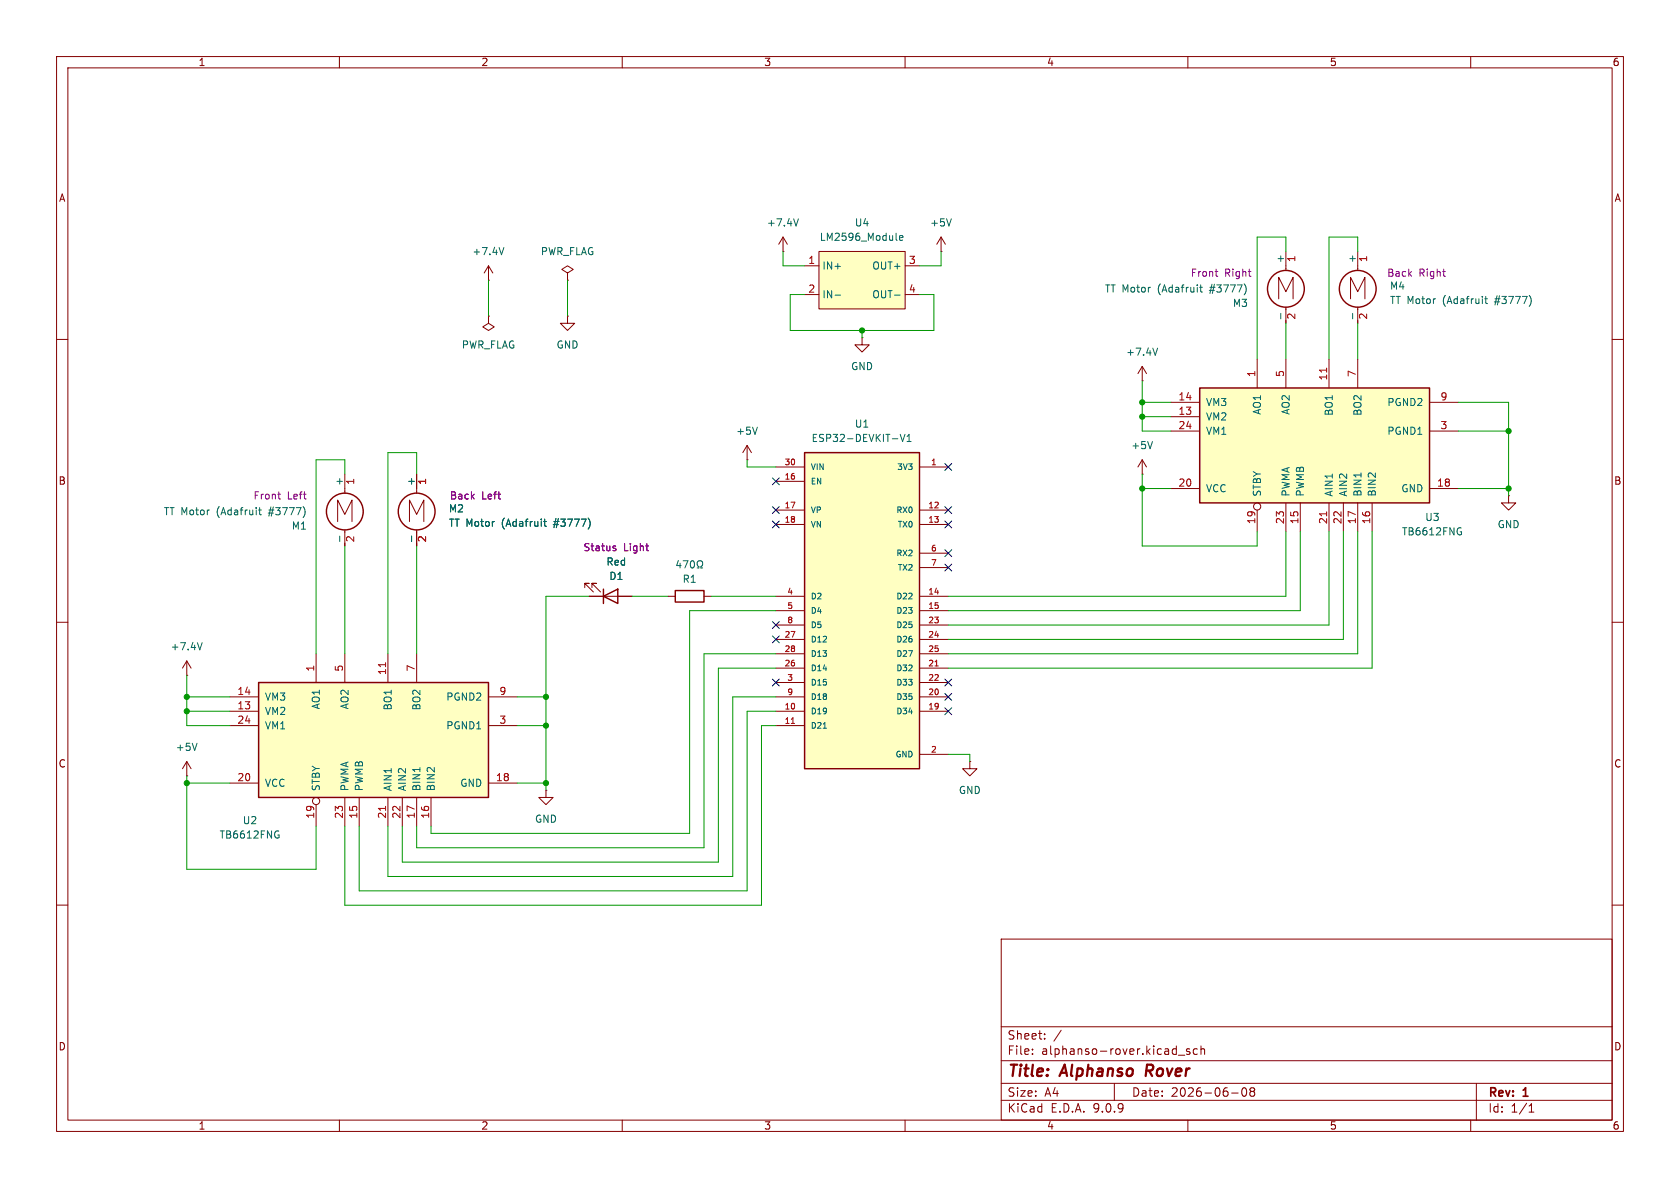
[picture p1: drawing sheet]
<svg xmlns="http://www.w3.org/2000/svg" width="297mm" height="210mm" viewBox="0 0 297 210" stroke-linecap="round" stroke-linejoin="round" font-family="sans-serif">
<g fill="none" stroke="#840000" stroke-width=".18">
<path d="M10 10h277v190h-277zM12 12h273v186h-273zM60 10v2M110 10v2M160 10v2M210 10v2M260 10v2M138.4 44.5h.1M138.4 41.9l-.7 1.3M138.4 41.9l.8 1.3M138.4 41.9v2.6M226.1 52.8v-3.8l1.2 2.6 1.3-2.6v3.8"/>
<path d="M227.3 44.5v3.3M227.3 54.3v2.9M238.8 52.8v-3.8l1.2 2.6 1.3-2.6v3.8M240 44.5v3.3M240 54.3v2.9M10 60h2M132.1 78.7l-.8 1.3M132.1 78.7l.7 1.3M132.1 78.7v2.6M201.9 67.3h.1M201.9 64.8l-.7 1.2M201.9 64.8l.8 1.2"/>
<path d="M201.9 64.8v2.5M285 60h2M132.1 81.3h.1M201.9 83.8h.1M201.9 81.3v2.5M201.9 81.3l-.7 1.3M201.9 81.3l.8 1.3M266.7 87.6v1.3h1.3l-1.3 1.3-1.3-1.3h1.3M266.7 87.6h.1M10 110h2M103.4 103.9v-.8h.7h-.7l1.5 1.5M104.1 105.4h7.7"/>
<path d="M104.6 103.9v-.8h.8h-.8l1.6 1.5M118.1 105.4h1.3M124.5 105.4h1.2M285 110h2M33 137.2h.1M33 134.6l-.7 1.3M33 134.6l.8 1.3M33 134.6v2.6M96.5 139.7v1.3h1.3l-1.3 1.2-1.3-1.2h1.3M96.5 139.7h.1M171.4 134.6v1.3h1.3l-1.3 1.3-1.2-1.3h1.2M171.4 134.6h.1"/>
<path d="M10 160h2M177 166h108v32h-108zM285 160h2M60 198v2M110 198v2M160 198v2M177 194.5h108M177 191.5h108M177 187.5h108M177 181.5h108M182.5 186.3v.1M182.5 185.5v.1"/>
<path d="M184.7 183.6v.1M184.7 182.8v.1M187.6 182.1l-1.3 2M197 191.5v3M208.3 186.5h1.2M210 198v2M210.3 185.5l-.3-.1-.3 .2 .1 .2 .5 .2v.3h-.6M211.7 185.5l-.5-.1-.2 .3v.4l.1 .2h.6M212.3 185.5l.2-.1 .4 .1 .1 .9M212.3 184.9v1.5M217.7 193.2h1.2M219.7 192.4l.2-.1a.81 .81 0 0 1 .6 .6 .81 .81 0 0 1-.3 .8l-.2 .1a.81 .81 0 0 1-.3-1.4z"/>
<path d="M221.2 192.9l-.2-.2 .2-.4 .5 .1 .1 .2-.3 .3M221.2 192.9l-.2 .3v.5l.2 .1 .5-.1 .1-.2-.1-.4-.2-.2M221.2 192.9h.3M260 198v2M261 191.5v6.5M270.3 196.6h.9M270.3 195.5l.4-.4v1.5"/>
</g>
<path d="M202.8 188.2l-.3 2" fill="none" stroke="#840000" stroke-width=".4"/>
<g fill="none" stroke="#840000" stroke-width=".25">
<path d="M106.7 105.4l2.5-1.3v2.6zM106.7 104.1v2.6M119.4 104.4h5.1v2h-5.1z"/>
<circle cx="227.3" cy="51.1" r="3.3"/>
<circle cx="240" cy="51.1" r="3.3"/>
</g>
<g fill="none" stroke="#006464" stroke-width=".18">
<path d="M141.2 38.7l-.5 1.2M212.1 50.8h.5M212.3 50.4v1.1l.3 .1M220.1 50.4l.2 .6-.2 .9M226.4 55.4v1M239.1 55.4v1M262.5 52.8h.5M262.7 52.4v1.1l.3 .2M270.5 52.5l.2 .6-.2 .8M133.9 75.5l-.4 1.3M203.7 78l-.4 1.3M204.7 61.5l-.5 1.3"/>
<path d="M119.9 99.1l-.3 .9h.8M120.2 99.6v.8M120.8 99.1h.8l-.5 1.3M122.2 99.3l.1-.2a.68 .68 0 0 1 .5 .7 .68 .68 0 0 1-.5 .6l-.1-.1-.2-.4zM123.3 100.4h.3v-.2a.54 .54 0 0 1-.3-.8 .54 .54 0 0 1 .7-.2 .58 .58 0 0 1-.1 1v.2h.3M34.8 131.4l-.4 1.3"/>
</g>
<path d="M214.8 48h.5M215.1 48.8h.2M108.5 96.9l.3 .1 .1 .2-.2 .2h-.2M108.5 96.5l.3 .1M114.2 96.5h.5M114.5 97.4h.2" fill="none" stroke="#840084" stroke-width=".18"/>
<path d="M45.7 120.7h40.7v20.3h-40.7z" fill="#ffffc2"/>
<path d="M45.7 120.7h40.7v20.3h-40.7z" fill="none" stroke="#840000" stroke-width=".25"/>
<g fill="none" stroke="#840000" stroke-width=".18">
<path d="M86.4 49.5h.1M86.4 55.9v1.3l-1.1 .6 1.1 .6 1-.6-1-.6M86.4 55.9h.1M86.4 47l-.8 1.3M86.4 47l.7 1.3M86.4 47v2.5M100.3 48.3l1-.7-1-.6-1 .6 1 .7v1.2M100.3 49.5h.1M55.9 115.6v5.1M61 115.6v5.1M68.6 115.6v5.1M73.7 115.6v5.1"/>
<path d="M40.6 138.4h5.1M40.6 128.3h5.1M40.6 125.7h5.1M40.6 123.2h5.1M86.4 138.4h5M86.4 128.3h5M86.4 123.2h5M55.9 142.2v3.9M61 141v5.1M63.5 141v5.1M68.6 141v5.1M71.1 141v5.1"/>
<path d="M73.7 141v5.1M76.2 141v5.1"/>
<circle cx="55.9" cy="141.6" r=".63"/>
</g>
<path d="M68.2 117.1v.8M68.2 142.5v.8" fill="none" stroke="#a90000" stroke-width=".18"/>
<path d="M89.1 43.8l-.4 1.2M74.2 135.7v.7M49 146.9h.3M49.1 147.6h.2v.4l-.2 .2" fill="none" stroke="#006464" stroke-width=".18"/>
<path d="M142.2 80h20.4v55.9h-20.4z" fill="#ffffc2"/>
<g fill="none" stroke="#840000" stroke-width=".25">
<path d="M142.2 80h20.4v55.9h-20.4z"/>
<circle cx="61" cy="90.4" r="3.3"/>
<circle cx="73.7" cy="90.4" r="3.3"/>
</g>
<g fill="none" stroke="#840000" stroke-width=".18">
<path d="M100.3 55.9v1.3h1.3l-1.3 1.2-1.2-1.2h1.2M100.3 55.9h.1M152.4 59.7v1.3h1.3l-1.3 1.2-1.3-1.2h1.3M152.4 59.7h.1M166.4 44.5h.1M166.4 41.9l-.8 1.3M166.4 41.9l.7 1.3M166.4 41.9v2.6M59.7 92.2v-3.8l1.3 2.5 1.2-2.5v3.8M61 83.8v3.4M61 93.7v2.8M72.4 92.2v-3.8l1.3 2.5 1.2-2.5v3.8"/>
<path d="M73.7 83.8v3.4M73.7 93.7v2.8M137.2 82.6h5M137.2 85.1h5M137.2 90.2h5M137.2 92.7h5M162.6 82.6h5M162.6 90.2h5M162.6 92.7h5M162.6 97.8h5M33 119.4h.1M33 116.8l-.7 1.3"/>
<path d="M33 116.8l.8 1.3M33 116.8v2.6M137.2 105.4h5M137.2 108h5M137.2 110.5h5M137.2 113h5M137.2 115.6h5M137.2 118.1h5M162.6 105.4h5M162.6 108h5M162.6 110.5h5M162.6 113h5"/>
<path d="M162.6 115.6h5M162.6 118.1h5M162.6 100.3h5M137.2 120.7h5M137.2 123.2h5M137.2 125.7h5M137.2 128.3h5M162.6 120.7h5M162.6 123.2h5M162.6 125.7h5M162.6 133.4h5"/>
</g>
<g fill="none" stroke="#006464" stroke-width=".18">
<path d="M168.2 38.7l-.4 1.2M159.1 76.8l.5 1.2 .4-1.2M160.4 78h.7M160.4 77.1l.3-.3v1.2M45.7 90.2h.5M45.9 89.7v1.1l.3 .2M53.8 89.8l.1 .6-.1 .8M60.1 94.8v.9M72.8 94.8v.9M96.1 92.2h.5M96.3 91.8v1.1l.3 .1M104.2 91.8l.1 .6-.1 .9"/>
<path d="M35.7 113.6l-.4 1.3M145.5 128.7h.6"/>
</g>
<path d="M165.3 117.7h.6M139.9 127.9h.6" fill="none" stroke="#a90000" stroke-width=".18"/>
<path d="M49.1 87.4h.5M49.3 88.1l.3 .1" fill="none" stroke="#840084" stroke-width=".18"/>
<path d="M212.1 68.6h40.6v20.3h-40.6z" fill="#ffffc2"/>
<path d="M212.1 68.6h40.6v20.3h-40.6z" fill="none" stroke="#840000" stroke-width=".25"/>
<g fill="none" stroke="#840000" stroke-width=".18">
<path d="M207 76.2h5.1M207 73.7h5.1M207 71.1h5.1M222.2 63.5v5.1M227.3 63.5v5.1M234.9 63.5v5.1M240 63.5v5.1M252.7 76.2h5.1M252.7 71.1h5.1M207 86.4h5.1M222.2 90.2v3.8M227.3 88.9v5.1"/>
<path d="M229.9 88.9v5.1M234.9 88.9v5.1M237.5 88.9v5.1M240 88.9v5.1M242.6 88.9v5.1M252.7 86.4h5.1"/>
<circle cx="222.2" cy="89.5" r=".63"/>
</g>
<path d="M234.5 65.1v.7M234.5 90.5v.7" fill="none" stroke="#a90000" stroke-width=".18"/>
<path d="M240.6 83.6v.7M258 93.3h.3M258.1 94h.3v.4l-.3 .2" fill="none" stroke="#006464" stroke-width=".18"/>
<path d="M144.8 44.5h15.2v10.1h-15.2z" fill="#ffffc2"/>
<path d="M142.2 47h2.6M142.2 52.1h2.6M144.8 44.5h15.2v10.1h-15.2zM160 47h2.6M160 52.1h2.6M73.7 83.8v2.6M73.7 94v2.5M104.1 105.4h2.6M109.2 105.4h2.6" fill="none" stroke="#840000" stroke-width=".18"/>
<path d="M147.6 52.2h1M158.1 52.2h1M158.5 42.4l.1 .1M159 42.1l.6-.2v-.2l-.4-.1-.2 .2 .1 .6h.5M72.8 94.8v.9M96.1 92.2h.5M96.3 91.8v1.1l.3 .1M104.2 91.8l.1 .6-.1 .9" fill="none" stroke="#006464" stroke-width=".18"/>
<g fill="none" stroke="#009600" stroke-width=".18">
<path d="M86.4 49.5v6.4M100.3 49.5v6.4M138.4 44.5v2.5h3.8M142.2 52.1h-2.5v6.3h25.4v-6.3h-2.5M152.4 58.4v1.3M166.4 44.5v2.5h-3.8M227.3 44.5v-2.6h-5.1v21.6M227.3 57.2v6.3M240 44.5v-2.6h-5.1v21.6M240 57.2v6.3M201.9 71.1h5.1M201.9 67.3v8.9h5.1"/>
<path d="M201.9 73.7h5.1M257.8 71.1h8.9v16.5M257.8 76.2h8.9M61 83.8v-2.5h-5.1v34.3M61 96.5v19.1M73.7 83.8v-3.8h-5.1v35.6M73.7 96.5v19.1M132.1 81.3v1.3h5.1M201.9 83.8v12.7h20.3v-2.5M201.9 86.4h5.1M227.3 94v11.4h-59.7M229.9 94v14h-62.3"/>
<path d="M234.9 94v16.5h-67.3M237.5 94v19h-69.9M240 94v21.6h-72.4M242.6 94v24.1h-75M257.8 86.4h8.9M33 119.4v8.9h7.6M104.1 105.4h-7.6v34.3M111.8 105.4h6.3M125.7 105.4h11.5M137.2 115.6h-12.7v34.3h-50.8v-3.8M137.2 108h-15.3v39.3h-45.7v-1.2M137.2 118.1h-10.2v34.3h-55.9v-6.3"/>
<path d="M33 137.2v16.5h22.9v-7.6M33 138.4h7.6M33 125.7h7.6M33 123.2h7.6M91.4 138.4h5.1M91.4 128.3h5.1M91.4 123.2h5.1M137.2 128.3h-2.6v31.7h-73.6v-13.9M137.2 125.7h-5.1v31.8h-68.6v-11.4M137.2 123.2h-7.7v31.7h-60.9v-8.8M167.6 133.4h3.8v1.2"/>
</g>
<g fill="none" stroke="#000084" stroke-width=".18">
<path d="M136.6 92.1l1.2 1.2M136.6 89.6l1.2 1.2M136.6 84.5l1.2 1.2M137.8 92.1l-1.2 1.2M137.8 89.6l-1.2 1.2M137.8 84.5l-1.2 1.2M167 92.1l1.2 1.2M167 99.7l1.2 1.2M167 81.9l1.2 1.3M167 89.6l1.2 1.2M167 97.2l1.2 1.2M168.2 92.1l-1.2 1.2"/>
<path d="M168.2 99.7l-1.2 1.2M168.2 81.9l-1.2 1.3M168.2 89.6l-1.2 1.2M168.2 97.2l-1.2 1.2M136.6 112.4l1.2 1.2M136.6 109.9l1.2 1.2M137.8 112.4l-1.2 1.2M137.8 109.9l-1.2 1.2M136.6 120l1.2 1.3M137.8 120l-1.2 1.3M167 122.6l1.2 1.2M167 120l1.2 1.3"/>
<path d="M167 125.1l1.2 1.2M168.2 122.6l-1.2 1.2M168.2 120l-1.2 1.3M168.2 125.1l-1.2 1.2"/>
</g>
<path d="M108.5 96.9l.3 .1 .1 .2-.2 .2h-.2M108.5 96.5l.3 .1M114.2 96.5h.5M114.5 97.4h.2" fill="none" stroke="#840084" stroke-width=".18"/>
<g fill="#009600" stroke="#009600" stroke-width=".18">
<circle cx="266.7" cy="76.2" r=".46"/>
<circle cx="201.9" cy="71.1" r=".46"/>
<circle cx="201.9" cy="73.7" r=".46"/>
<circle cx="266.7" cy="86.4" r=".46"/>
<circle cx="201.9" cy="86.4" r=".46"/>
<circle cx="152.4" cy="58.4" r=".46"/>
<circle cx="33" cy="125.7" r=".46"/>
<circle cx="33" cy="123.2" r=".46"/>
<circle cx="96.5" cy="138.4" r=".46"/>
<circle cx="33" cy="138.4" r=".46"/>
<circle cx="96.5" cy="128.3" r=".46"/>
<circle cx="96.5" cy="123.2" r=".46"/>
</g>
<g font-size="2.8" fill="#840000">
<text x="178" y="190.9">Title:</text>
<text x="187.7" y="190.9">Alphanso</text>
<text x="203.4" y="190.9">Rover</text>
</g>
<g font-size="2.1" fill="#840000">
<text x="178" y="184">Sheet:</text>
<text x="178" y="186.7">File:</text>
<text x="184.1" y="186.7">alphanso-rover.kicad_sch</text>
<text x="178" y="196.9">KiCad</text>
<text x="178" y="194.1">Size:</text>
<text x="184.7" y="194.1">A4</text>
<text x="185.7" y="196.9">E.D.A.</text>
<text x="193.3" y="196.9">9.0.9</text>
<text x="200" y="194.1">Date:</text>
<text x="207" y="194.1">2026-06-08</text>
<text x="263" y="194.3">Rev:</text>
<text x="263" y="196.9">Id:</text>
<text x="267.1" y="196.9">1/1</text>
<text x="269.4" y="194.3">1</text>
</g>
<g font-size="1.8" fill="#840000">
<text x="35" y="11.9">1</text>
<text x="85" y="11.9">2</text>
<text x="135" y="11.9">3</text>
<text x="185" y="11.9">4</text>
<text x="235" y="11.9">5</text>
<text x="285" y="11.9">6</text>
<text x="10.3" y="35.9">A</text>
<text x="285.3" y="35.9">A</text>
<text x="10.3" y="85.9">B</text>
<text x="285.3" y="85.9">B</text>
<text x="10.3" y="135.9">C</text>
<text x="285.3" y="135.9">C</text>
<text x="10.3" y="185.9">D</text>
<text x="285.3" y="185.9">D</text>
<text x="35" y="199.9">1</text>
<text x="85" y="199.9">2</text>
<text x="135" y="199.9">3</text>
<text x="185" y="199.9">4</text>
<text x="235" y="199.9">5</text>
<text x="285" y="199.9">6</text>
</g>
<g font-size="1.8" fill="#006464">
<text x="135.5" y="40.2">+7.4V</text>
<text x="151" y="40.2">U4</text>
<text x="164.3" y="40.2">+5V</text>
<text x="83.4" y="45.3">+7.4V</text>
<text x="95.5" y="45.3">PWR_FLAG</text>
<text x="144.8" y="42.8">LM2596_Module</text>
<text x="145.3" y="47.9">IN+</text>
<text x="154.1" y="47.9">OUT+</text>
<text x="227.1" y="46.6" transform="rotate(-90 227.1 46.6)">+</text>
<text x="239.8" y="46.6" transform="rotate(-90 239.8 46.6)">+</text>
<text x="145.3" y="52.9">IN-</text>
<text x="154.1" y="52.9">OUT-</text>
<text x="195.2" y="51.9">TT Motor</text>
<text x="204.8" y="51.9">(Adafruit</text>
<text x="214.2" y="51.9">#3777)</text>
<text x="245.6" y="51.4">M4</text>
<text x="245.6" y="53.9">TT Motor</text>
<text x="255.2" y="53.9">(Adafruit</text>
<text x="264.6" y="53.9">#3777)</text>
<text x="217.9" y="54.5">M3</text>
<text x="81.5" y="61.8">PWR_FLAG</text>
<text x="98.3" y="61.8">GND</text>
<text x="150.4" y="65.6">GND</text>
<text x="199" y="63.1">+7.4V</text>
<text x="213.1" y="72">VM3</text>
<text x="245.2" y="72">PGND2</text>
<text x="130" y="77.1">+5V</text>
<text x="151" y="75.8">U1</text>
<text x="213.1" y="77.1">VM1</text>
<text x="213.1" y="74.5">VM2</text>
<text x="223.1" y="73.4" transform="rotate(-90 223.1 73.4)">AO1</text>
<text x="228.2" y="73.4" transform="rotate(-90 228.2 73.4)">AO2</text>
<text x="235.8" y="73.6" transform="rotate(-90 235.8 73.6)">BO1</text>
<text x="240.9" y="73.6" transform="rotate(-90 240.9 73.6)">BO2</text>
<text x="245.2" y="77.1">PGND1</text>
<text x="143.4" y="78.3">ESP32-DEVKIT-V1</text>
<text x="199.9" y="79.6">+5V</text>
<text x="60.7" y="86" transform="rotate(-90 60.7 86)">+</text>
<text x="73.4" y="86" transform="rotate(-90 73.4 86)">+</text>
<text x="213.1" y="87.2">VCC</text>
<text x="223.1" y="87.9" transform="rotate(-90 223.1 87.9)">STBY</text>
<text x="228.2" y="87.9" transform="rotate(-90 228.2 87.9)">PWMA</text>
<text x="230.7" y="87.9" transform="rotate(-90 230.7 87.9)">PWMB</text>
<text x="235.8" y="87.9" transform="rotate(-90 235.8 87.9)">AIN1</text>
<text x="238.4" y="87.9" transform="rotate(-90 238.4 87.9)">AIN2</text>
<text x="240.9" y="87.9" transform="rotate(-90 240.9 87.9)">BIN1</text>
<text x="243.4" y="87.9" transform="rotate(-90 243.4 87.9)">BIN2</text>
<text x="247.6" y="87.2">GND</text>
<text x="28.9" y="91.3">TT Motor</text>
<text x="38.4" y="91.3">(Adafruit</text>
<text x="47.8" y="91.3">#3777)</text>
<text x="51.5" y="93.8">M1</text>
<text x="79.3" y="90.8">M2</text>
<text x="79.3" y="93.3">TT Motor</text>
<text x="88.8" y="93.3">(Adafruit</text>
<text x="98.2" y="93.3">#3777)</text>
<text x="247.8" y="94.8">TB6612FNG</text>
<text x="251.9" y="92.3">U3</text>
<text x="264.7" y="93.6">GND</text>
<text x="107.1" y="100.2">Red</text>
<text x="107.6" y="102.7">D1</text>
<text x="120.6" y="103.2">R1</text>
<text x="30.1" y="115.2">+7.4V</text>
<text x="46.7" y="124.1">VM3</text>
<text x="56.7" y="125.5" transform="rotate(-90 56.7 125.5)">AO1</text>
<text x="61.8" y="125.5" transform="rotate(-90 61.8 125.5)">AO2</text>
<text x="69.4" y="125.7" transform="rotate(-90 69.4 125.7)">BO1</text>
<text x="74.5" y="125.7" transform="rotate(-90 74.5 125.7)">BO2</text>
<text x="78.8" y="124.1">PGND2</text>
<text x="46.7" y="129.1">VM1</text>
<text x="46.7" y="126.6">VM2</text>
<text x="78.8" y="129.1">PGND1</text>
<text x="31" y="132.9">+5V</text>
<text x="46.7" y="139.3">VCC</text>
<text x="56.7" y="140" transform="rotate(-90 56.7 140)">STBY</text>
<text x="61.8" y="140" transform="rotate(-90 61.8 140)">PWMA</text>
<text x="64.4" y="140" transform="rotate(-90 64.4 140)">PWMB</text>
<text x="69.4" y="140" transform="rotate(-90 69.4 140)">AIN1</text>
<text x="72" y="140" transform="rotate(-90 72 140)">AIN2</text>
<text x="74.5" y="140" transform="rotate(-90 74.5 140)">BIN1</text>
<text x="77.1" y="140" transform="rotate(-90 77.1 140)">BIN2</text>
<text x="81.3" y="139.3">GND</text>
<text x="169.4" y="140.6">GND</text>
<text x="38.7" y="148.4">TB6612FNG</text>
<text x="42.8" y="145.9">U2</text>
<text x="94.5" y="145.6">GND</text>
</g>
<g font-size="1.8" fill="#a90000">
<text x="142.8" y="46.7">1</text>
<text x="160.6" y="46.7">3</text>
<text x="229.3" y="46.4" transform="rotate(-90 229.3 46.4)">1</text>
<text x="242" y="46.4" transform="rotate(-90 242 46.4)">1</text>
<text x="142.8" y="51.8">2</text>
<text x="160.6" y="51.8">4</text>
<text x="229.3" y="56.6" transform="rotate(-90 229.3 56.6)">2</text>
<text x="242" y="56.6" transform="rotate(-90 242 56.6)">2</text>
<text x="208.2" y="70.9">14</text>
<text x="222" y="66.7" transform="rotate(-90 222 66.7)">1</text>
<text x="227.1" y="66.7" transform="rotate(-90 227.1 66.7)">5</text>
<text x="234.7" y="67.4" transform="rotate(-90 234.7 67.4)">11</text>
<text x="239.8" y="66.7" transform="rotate(-90 239.8 66.7)">7</text>
<text x="254.6" y="70.9">9</text>
<text x="208.2" y="75.9">24</text>
<text x="208.2" y="73.4">13</text>
<text x="254.6" y="75.9">3</text>
<text x="62.9" y="85.8" transform="rotate(-90 62.9 85.8)">1</text>
<text x="75.6" y="85.8" transform="rotate(-90 75.6 85.8)">1</text>
<text x="208.2" y="86.1">20</text>
<text x="254" y="86.1">18</text>
<text x="62.9" y="96" transform="rotate(-90 62.9 96)">2</text>
<text x="75.6" y="96" transform="rotate(-90 75.6 96)">2</text>
<text x="222" y="92.8" transform="rotate(-90 222 92.8)">19</text>
<text x="227.1" y="92.8" transform="rotate(-90 227.1 92.8)">23</text>
<text x="229.6" y="92.8" transform="rotate(-90 229.6 92.8)">15</text>
<text x="234.7" y="92.8" transform="rotate(-90 234.7 92.8)">21</text>
<text x="237.2" y="92.8" transform="rotate(-90 237.2 92.8)">22</text>
<text x="239.8" y="92.8" transform="rotate(-90 239.8 92.8)">17</text>
<text x="242.3" y="92.8" transform="rotate(-90 242.3 92.8)">16</text>
<text x="55.6" y="118.8" transform="rotate(-90 55.6 118.8)">1</text>
<text x="60.7" y="118.8" transform="rotate(-90 60.7 118.8)">5</text>
<text x="68.3" y="119.4" transform="rotate(-90 68.3 119.4)">11</text>
<text x="73.4" y="118.8" transform="rotate(-90 73.4 118.8)">7</text>
<text x="41.9" y="125.5">13</text>
<text x="41.9" y="122.9">14</text>
<text x="88.2" y="122.9">9</text>
<text x="41.9" y="128">24</text>
<text x="88.2" y="128">3</text>
<text x="41.9" y="138.2">20</text>
<text x="87.6" y="138.2">18</text>
<text x="55.6" y="144.8" transform="rotate(-90 55.6 144.8)">19</text>
<text x="60.7" y="144.8" transform="rotate(-90 60.7 144.8)">23</text>
<text x="63.2" y="144.8" transform="rotate(-90 63.2 144.8)">15</text>
<text x="68.3" y="144.8" transform="rotate(-90 68.3 144.8)">21</text>
<text x="70.9" y="144.8" transform="rotate(-90 70.9 144.8)">22</text>
<text x="73.4" y="144.8" transform="rotate(-90 73.4 144.8)">17</text>
<text x="75.9" y="144.8" transform="rotate(-90 75.9 144.8)">16</text>
</g>
<g font-size="1.8" fill="#840084">
<text x="210.4" y="49.1">Front</text>
<text x="216.5" y="49.1">Right</text>
<text x="245.1" y="49.1">Back</text>
<text x="250.8" y="49.1">Right</text>
<text x="44.7" y="88.5">Front</text>
<text x="50.8" y="88.5">Left</text>
<text x="79.4" y="88.5">Back</text>
<text x="85.1" y="88.5">Left</text>
<text x="103.1" y="97.6">Status</text>
<text x="110.2" y="97.6">Light</text>
</g>
<g font-size="1.4" fill="#a90000">
<text x="138.6" y="82.3">30</text>
<text x="164.5" y="82.3">1</text>
<text x="138.6" y="84.8">16</text>
<text x="138.6" y="89.9">17</text>
<text x="164" y="89.9">12</text>
<text x="138.6" y="92.5">18</text>
<text x="164" y="92.5">13</text>
<text x="164.5" y="97.5">6</text>
<text x="164.5" y="100.1">7</text>
<text x="139.1" y="105.2">4</text>
<text x="139.1" y="107.7">5</text>
<text x="164" y="105.2">14</text>
<text x="164" y="107.7">15</text>
<text x="138.6" y="112.8">27</text>
<text x="139.1" y="110.2">8</text>
<text x="164" y="110.2">23</text>
<text x="164" y="112.8">24</text>
<text x="138.6" y="115.3">28</text>
<text x="138.6" y="117.9">26</text>
<text x="164" y="115.3">25</text>
<text x="164" y="117.9">21</text>
<text x="138.6" y="125.5">10</text>
<text x="139.1" y="120.4">3</text>
<text x="139.1" y="122.9">9</text>
<text x="164" y="120.4">22</text>
<text x="164" y="122.9">20</text>
<text x="164" y="125.5">19</text>
<text x="138.6" y="128">11</text>
<text x="164.5" y="133.1">2</text>
</g>
<g font-size="1.4" fill="#006464">
<text x="143.3" y="83.3">VIN</text>
<text x="158.5" y="83.3">3V3</text>
<text x="143.3" y="85.8">EN</text>
<text x="143.3" y="90.9">VP</text>
<text x="143.3" y="93.4">VN</text>
<text x="158.3" y="90.9">RX0</text>
<text x="158.6" y="93.4">TX0</text>
<text x="158.3" y="98.5">RX2</text>
<text x="158.6" y="101.1">TX2</text>
<text x="143.3" y="106.1">D2</text>
<text x="158.3" y="106.1">D22</text>
<text x="143.3" y="108.7">D4</text>
<text x="143.3" y="111.2">D5</text>
<text x="143.3" y="113.8">D12</text>
<text x="158.3" y="108.7">D23</text>
<text x="158.3" y="111.2">D25</text>
<text x="158.3" y="113.8">D26</text>
<text x="143.3" y="116.3">D13</text>
<text x="143.3" y="118.8">D14</text>
<text x="158.3" y="116.3">D27</text>
<text x="158.3" y="118.8">D32</text>
<text x="143.3" y="121.4">D15</text>
<text x="143.3" y="123.9">D18</text>
<text x="158.3" y="121.4">D33</text>
<text x="158.3" y="123.9">D35</text>
<text x="143.3" y="126.5">D19</text>
<text x="143.3" y="129">D21</text>
<text x="158.3" y="126.5">D34</text>
<text x="158.2" y="134.1">GND</text>
</g>
</svg>
